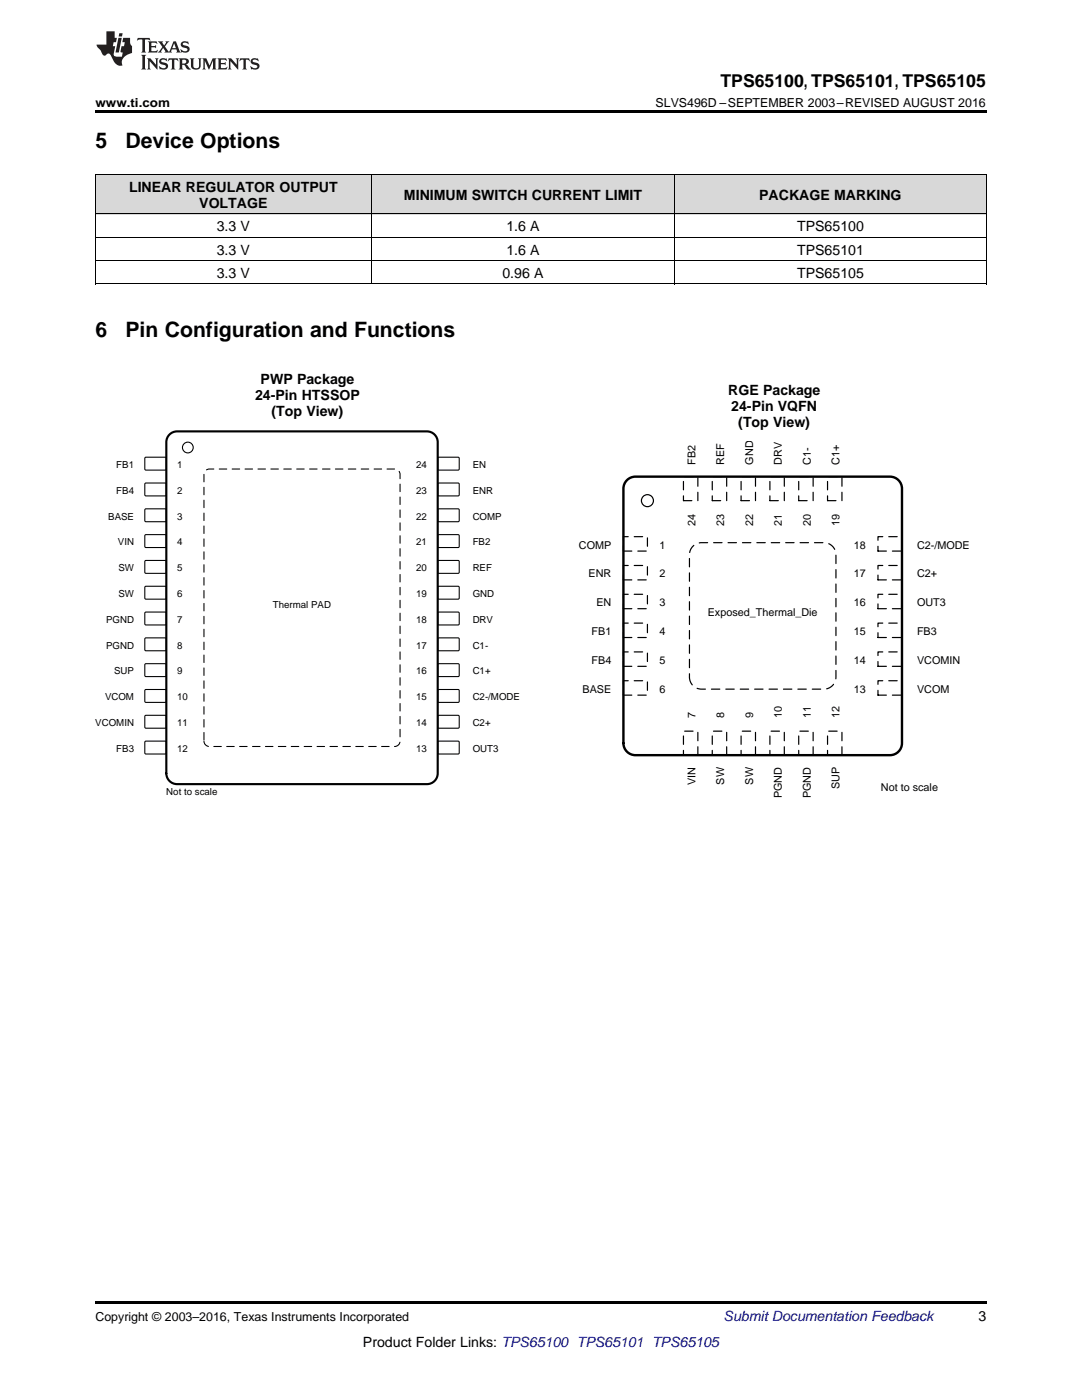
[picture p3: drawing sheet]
<svg xmlns="http://www.w3.org/2000/svg" width="216mm" height="279mm" viewBox="0 0 216 279" stroke-linecap="round" stroke-linejoin="round" font-family="sans-serif">
<g fill="#d8d8d8">
<path d="M19 34.9h55.2v7.9h-55.2z"/>
<path d="M74.2 34.9h60.4v7.9h-60.4z"/>
<path d="M134.6 34.9h62.2v7.9h-62.2z"/>
</g>
<path d="M19 259.7h177.8v.5h-177.8z" fill="#000"/>
<path d="M136.4 95.1h2.9v4.8h-2.9z" fill-rule="evenodd" fill="#fff"/>
<path d="M136.4 95.1h2.9v4.8h-2.9z" fill="none" stroke="#000" stroke-width=".24" stroke-dasharray="1.7 1.2"/>
<path d="M136.4 145.9h2.9v4.8h-2.9z" fill-rule="evenodd" fill="#fff"/>
<path d="M136.4 145.9h2.9v4.8h-2.9z" fill="none" stroke="#000" stroke-width=".24" stroke-dasharray="1.7 1.2"/>
<path d="M124.4 107.1h4.8v2.9h-4.8z" fill-rule="evenodd" fill="#fff"/>
<path d="M124.4 107.1h4.8v2.9h-4.8z" fill="none" stroke="#000" stroke-width=".24" stroke-dasharray="1.7 1.2"/>
<path d="M175.2 107.1h4.8v2.9h-4.8z" fill-rule="evenodd" fill="#fff"/>
<path d="M175.2 107.1h4.8v2.9h-4.8z" fill="none" stroke="#000" stroke-width=".24" stroke-dasharray="1.7 1.2"/>
<path d="M142.1 95.1h2.9v4.8h-2.9z" fill-rule="evenodd" fill="#fff"/>
<path d="M142.1 95.1h2.9v4.8h-2.9z" fill="none" stroke="#000" stroke-width=".24" stroke-dasharray="1.7 1.2"/>
<path d="M142.1 145.9h2.9v4.8h-2.9z" fill-rule="evenodd" fill="#fff"/>
<path d="M142.1 145.9h2.9v4.8h-2.9z" fill="none" stroke="#000" stroke-width=".24" stroke-dasharray="1.7 1.2"/>
<path d="M124.4 112.9h4.8v2.8h-4.8z" fill-rule="evenodd" fill="#fff"/>
<path d="M124.4 112.9h4.8v2.8h-4.8z" fill="none" stroke="#000" stroke-width=".24" stroke-dasharray="1.7 1.2"/>
<path d="M175.2 112.9h4.8v2.8h-4.8z" fill-rule="evenodd" fill="#fff"/>
<path d="M175.2 112.9h4.8v2.8h-4.8z" fill="none" stroke="#000" stroke-width=".24" stroke-dasharray="1.7 1.2"/>
<path d="M147.9 95.1h2.9v4.8h-2.9z" fill-rule="evenodd" fill="#fff"/>
<path d="M147.9 95.1h2.9v4.8h-2.9z" fill="none" stroke="#000" stroke-width=".24" stroke-dasharray="1.7 1.2"/>
<path d="M147.9 145.9h2.9v4.8h-2.9z" fill-rule="evenodd" fill="#fff"/>
<path d="M147.9 145.9h2.9v4.8h-2.9z" fill="none" stroke="#000" stroke-width=".24" stroke-dasharray="1.7 1.2"/>
<path d="M124.4 118.6h4.8v2.9h-4.8z" fill-rule="evenodd" fill="#fff"/>
<path d="M124.4 118.6h4.8v2.9h-4.8z" fill="none" stroke="#000" stroke-width=".24" stroke-dasharray="1.7 1.2"/>
<path d="M175.2 118.6h4.8v2.9h-4.8z" fill-rule="evenodd" fill="#fff"/>
<path d="M175.2 118.6h4.8v2.9h-4.8z" fill="none" stroke="#000" stroke-width=".24" stroke-dasharray="1.7 1.2"/>
<path d="M153.6 95.1h2.9v4.8h-2.9z" fill-rule="evenodd" fill="#fff"/>
<path d="M153.6 95.1h2.9v4.8h-2.9z" fill="none" stroke="#000" stroke-width=".24" stroke-dasharray="1.7 1.2"/>
<path d="M153.6 145.9h2.9v4.8h-2.9z" fill-rule="evenodd" fill="#fff"/>
<path d="M153.6 145.9h2.9v4.8h-2.9z" fill="none" stroke="#000" stroke-width=".24" stroke-dasharray="1.7 1.2"/>
<path d="M124.4 124.4h4.8v2.8h-4.8z" fill-rule="evenodd" fill="#fff"/>
<path d="M124.4 124.4h4.8v2.8h-4.8z" fill="none" stroke="#000" stroke-width=".24" stroke-dasharray="1.7 1.2"/>
<path d="M175.2 124.4h4.8v2.8h-4.8z" fill-rule="evenodd" fill="#fff"/>
<path d="M175.2 124.4h4.8v2.8h-4.8z" fill="none" stroke="#000" stroke-width=".24" stroke-dasharray="1.7 1.2"/>
<path d="M159.4 95.1h2.9v4.8h-2.9z" fill-rule="evenodd" fill="#fff"/>
<path d="M159.4 95.1h2.9v4.8h-2.9z" fill="none" stroke="#000" stroke-width=".24" stroke-dasharray="1.7 1.2"/>
<path d="M159.4 145.9h2.9v4.8h-2.9z" fill-rule="evenodd" fill="#fff"/>
<path d="M159.4 145.9h2.9v4.8h-2.9z" fill="none" stroke="#000" stroke-width=".24" stroke-dasharray="1.7 1.2"/>
<path d="M124.4 130.1h4.8v2.9h-4.8z" fill-rule="evenodd" fill="#fff"/>
<path d="M124.4 130.1h4.8v2.9h-4.8z" fill="none" stroke="#000" stroke-width=".24" stroke-dasharray="1.7 1.2"/>
<path d="M175.2 130.1h4.8v2.9h-4.8z" fill-rule="evenodd" fill="#fff"/>
<path d="M175.2 130.1h4.8v2.9h-4.8z" fill="none" stroke="#000" stroke-width=".24" stroke-dasharray="1.7 1.2"/>
<path d="M165.1 95.1h2.9v4.8h-2.9z" fill-rule="evenodd" fill="#fff"/>
<path d="M165.1 95.1h2.9v4.8h-2.9z" fill="none" stroke="#000" stroke-width=".24" stroke-dasharray="1.7 1.2"/>
<path d="M165.1 145.9h2.9v4.8h-2.9z" fill-rule="evenodd" fill="#fff"/>
<path d="M165.1 145.9h2.9v4.8h-2.9z" fill="none" stroke="#000" stroke-width=".24" stroke-dasharray="1.7 1.2"/>
<path d="M124.4 135.9h4.8v2.8h-4.8z" fill-rule="evenodd" fill="#fff"/>
<path d="M124.4 135.9h4.8v2.8h-4.8z" fill="none" stroke="#000" stroke-width=".24" stroke-dasharray="1.7 1.2"/>
<path d="M175.2 135.9h4.8v2.8h-4.8z" fill-rule="evenodd" fill="#fff"/>
<path d="M175.2 135.9h4.8v2.8h-4.8z" fill="none" stroke="#000" stroke-width=".24" stroke-dasharray="1.7 1.2"/>
<circle cx="129.2" cy="99.9" r="1.2" fill="none" stroke="#000" stroke-width=".24"/>
<path d="M124.9 96a2.39 2.39 0 0 1 1.9-.9h50.8a2.4 2.4 0 0 1 2.4 2.4v50.8a2.4 2.4 0 0 1-2.4 2.4h-50.8a2.4 2.4 0 0 1-2.4-2.4v-50.8l.1-.5z" fill="none" stroke="#000" stroke-width=".48"/>
<path d="M138.1 109.2a2.39 2.39 0 0 1 1.9-.9h24.4a2.4 2.4 0 0 1 2.4 2.4v24.4a2.4 2.4 0 0 1-2.4 2.4h-24.4a2.4 2.4 0 0 1-2.4-2.4v-24.4v-.6z" fill-rule="evenodd" fill="#fff"/>
<path d="M138.1 109.2a2.39 2.39 0 0 1 1.9-.9h24.4a2.4 2.4 0 0 1 2.4 2.4v24.4a2.4 2.4 0 0 1-2.4 2.4h-24.4a2.4 2.4 0 0 1-2.4-2.4v-24.4v-.6z" fill="none" stroke="#000" stroke-width=".24" stroke-dasharray="1.7 1.2"/>
<path d="M29 91.3h4.1v2.5h-4.1z" fill-rule="evenodd" fill="#fff"/>
<path d="M29 91.3h4.1v2.5h-4.1z" fill="none" stroke="#000" stroke-width=".21"/>
<path d="M87.4 91.3h4.2v2.5h-4.2z" fill-rule="evenodd" fill="#fff"/>
<path d="M87.4 91.3h4.2v2.5h-4.2z" fill="none" stroke="#000" stroke-width=".21"/>
<path d="M29 96.5h4.1v2.4h-4.1z" fill-rule="evenodd" fill="#fff"/>
<path d="M29 96.5h4.1v2.4h-4.1z" fill="none" stroke="#000" stroke-width=".21"/>
<path d="M87.4 96.5h4.2v2.4h-4.2z" fill-rule="evenodd" fill="#fff"/>
<path d="M87.4 96.5h4.2v2.4h-4.2z" fill="none" stroke="#000" stroke-width=".21"/>
<path d="M29 101.6h4.1v2.5h-4.1z" fill-rule="evenodd" fill="#fff"/>
<path d="M29 101.6h4.1v2.5h-4.1z" fill="none" stroke="#000" stroke-width=".21"/>
<path d="M87.4 101.6h4.2v2.5h-4.2z" fill-rule="evenodd" fill="#fff"/>
<path d="M87.4 101.6h4.2v2.5h-4.2z" fill="none" stroke="#000" stroke-width=".21"/>
<path d="M29 106.8h4.1v2.4h-4.1z" fill-rule="evenodd" fill="#fff"/>
<path d="M29 106.8h4.1v2.4h-4.1z" fill="none" stroke="#000" stroke-width=".21"/>
<path d="M87.4 106.8h4.2v2.4h-4.2z" fill-rule="evenodd" fill="#fff"/>
<path d="M87.4 106.8h4.2v2.4h-4.2z" fill="none" stroke="#000" stroke-width=".21"/>
<path d="M29 111.9h4.1v2.5h-4.1z" fill-rule="evenodd" fill="#fff"/>
<path d="M29 111.9h4.1v2.5h-4.1z" fill="none" stroke="#000" stroke-width=".21"/>
<path d="M87.4 111.9h4.2v2.5h-4.2z" fill-rule="evenodd" fill="#fff"/>
<path d="M87.4 111.9h4.2v2.5h-4.2z" fill="none" stroke="#000" stroke-width=".21"/>
<path d="M29 117.1h4.1v2.4h-4.1z" fill-rule="evenodd" fill="#fff"/>
<path d="M29 117.1h4.1v2.4h-4.1z" fill="none" stroke="#000" stroke-width=".21"/>
<path d="M87.4 117.1h4.2v2.4h-4.2z" fill-rule="evenodd" fill="#fff"/>
<path d="M87.4 117.1h4.2v2.4h-4.2z" fill="none" stroke="#000" stroke-width=".21"/>
<path d="M29 122.2h4.1v2.5h-4.1z" fill-rule="evenodd" fill="#fff"/>
<path d="M29 122.2h4.1v2.5h-4.1z" fill="none" stroke="#000" stroke-width=".21"/>
<path d="M87.4 122.2h4.2v2.5h-4.2z" fill-rule="evenodd" fill="#fff"/>
<path d="M87.4 122.2h4.2v2.5h-4.2z" fill="none" stroke="#000" stroke-width=".21"/>
<path d="M29 127.4h4.1v2.4h-4.1z" fill-rule="evenodd" fill="#fff"/>
<path d="M29 127.4h4.1v2.4h-4.1z" fill="none" stroke="#000" stroke-width=".21"/>
<path d="M87.4 127.4h4.2v2.4h-4.2z" fill-rule="evenodd" fill="#fff"/>
<path d="M87.4 127.4h4.2v2.4h-4.2z" fill="none" stroke="#000" stroke-width=".21"/>
<path d="M29 132.5h4.1v2.5h-4.1z" fill-rule="evenodd" fill="#fff"/>
<path d="M29 132.5h4.1v2.5h-4.1z" fill="none" stroke="#000" stroke-width=".21"/>
<path d="M87.4 132.5h4.2v2.5h-4.2z" fill-rule="evenodd" fill="#fff"/>
<path d="M87.4 132.5h4.2v2.5h-4.2z" fill="none" stroke="#000" stroke-width=".21"/>
<path d="M29 137.7h4.1v2.4h-4.1z" fill-rule="evenodd" fill="#fff"/>
<path d="M29 137.7h4.1v2.4h-4.1z" fill="none" stroke="#000" stroke-width=".21"/>
<path d="M87.4 137.7h4.2v2.4h-4.2z" fill-rule="evenodd" fill="#fff"/>
<path d="M87.4 137.7h4.2v2.4h-4.2z" fill="none" stroke="#000" stroke-width=".21"/>
<path d="M29 142.8h4.1v2.5h-4.1z" fill-rule="evenodd" fill="#fff"/>
<path d="M29 142.8h4.1v2.5h-4.1z" fill="none" stroke="#000" stroke-width=".21"/>
<path d="M87.4 142.8h4.2v2.5h-4.2z" fill-rule="evenodd" fill="#fff"/>
<path d="M87.4 142.8h4.2v2.5h-4.2z" fill="none" stroke="#000" stroke-width=".21"/>
<path d="M29 148h4.1v2.4h-4.1z" fill-rule="evenodd" fill="#fff"/>
<path d="M29 148h4.1v2.4h-4.1z" fill="none" stroke="#000" stroke-width=".21"/>
<path d="M87.4 148h4.2v2.4h-4.2z" fill-rule="evenodd" fill="#fff"/>
<g fill="none" stroke="#000" stroke-width=".21">
<path d="M87.4 148h4.2v2.4h-4.2z"/>
<circle cx="37.5" cy="89.3" r="1.07"/>
</g>
<path d="M33.8 86.7l1-.5 .5-.1h49.9a2.15 2.15 0 0 1 2.1 2.1v66.1a2.15 2.15 0 0 1-2.1 2.2h-49.9a2.15 2.15 0 0 1-2.1-2.2v-66.1l.1-.5z" fill="none" stroke="#000" stroke-width=".43"/>
<path d="M40.9 94l.5-.3 .4-.1h37a1.07 1.07 0 0 1 1 1.1v53.2a1.07 1.07 0 0 1-1 1.1h-37a1.07 1.07 0 0 1-1.1-1.1v-53.2z" fill-rule="evenodd" fill="#fff"/>
<path d="M40.9 94l.5-.3 .4-.1h37a1.07 1.07 0 0 1 1 1.1v53.2a1.07 1.07 0 0 1-1 1.1h-37a1.07 1.07 0 0 1-1.1-1.1v-53.2z" fill="none" stroke="#000" stroke-width=".21" stroke-dasharray="1.5 1.1"/>
<path d="M19 34.9h177.8M19.1 34.9v21.8M74.1 34.9v21.8M134.6 34.9v21.8M196.8 34.9v21.8M19 56.7h177.8M19 52h177.8M19 47.4h177.8M19 42.7h177.8" fill="none" stroke="#000" stroke-width=".2"/>
<path d="M19 22h177.8v.5h-177.8zM19 56.7h.2zM134.5 56.7h.1zM196.7 56.7h.1z" fill="#000"/>
<g fill="#231f20">
<path d="M27.5 7.6l-.1 .5 .4-.2h.6v.1v2.1l-.2 .4h1l-.3-.4v-2.1l.1-.1h.5l.5 .2-.2-.5zM29.5 8.3l.2 .3v1.5l-.2 .4h1.8l.2-.6a1.04 1.04 0 0 1-1.3 .2v-.7h.6l.3 .2v-.6l-.3 .2h-.6v-.6l.8-.1 .4 .3-.2-.5zM31.5 8.3l.9 1.1-.9 1.1h.8l-.2-.2 .5-.7 .4 .7-.2 .2h1.5l-.1-.2 .1-.4h.9l.1 .4-.2 .2h1l-.3-.3-.7-1.9h-.5l-.9 2-.8-1 .9-1h-.8l.1 .3-.3 .5-.4-.6 .2-.2zM34.7 8.6l.4 1h-.7zM36.3 8.4a.63 .63 0 0 0-.2 .7 .63 .63 0 0 0 .6 .4l.6 .2 .1 .2a.75 .75 0 0 1-.7 .4 .75 .75 0 0 1-.6-.5l.1 .7 .1-.1a1.11 1.11 0 0 0 1.5-.6 1.13 1.13 0 0 0-1.2-.8l-.1-.4a1.04 1.04 0 0 1 1.2 .2l-.2-.5-.1 .1-.5-.2zM28.2 10.9l.2 .4v2.2l-.2 .4h1l-.3-.4v-2.2l.3-.4zM29.3 11.6l.3 .4v1.5l-.3 .4h.8l-.2-.4v-1.3l1.5 1.7v-1.9l.2-.4h-.7l.2 .4v.9l-1.1-1.3zM32 11.8a.62 .62 0 0 0-.2 .7 .62 .62 0 0 0 .6 .4l.6 .1 .1 .3a.76 .76 0 0 1-.7 .3 .76 .76 0 0 1-.6-.4l.1 .7 .1-.1a1.11 1.11 0 0 0 1.5-.6 1.13 1.13 0 0 0-1.2-.8l-.1-.4a1.04 1.04 0 0 1 1.2 .2l-.2-.6-.1 .1-.5-.1zM33.7 11.6l-.2 .6a.61 .61 0 0 1 .8-.3v1.6l-.2 .4h.9l-.2-.4v-1.6a.63 .63 0 0 1 .8 .3l-.2-.6zM35.6 11.6l.3 .4v1.5l-.3 .4h1l-.2-.2v-.8l.5 .2a.76 .76 0 0 0 1.2 .7l-1-1a.58 .58 0 0 0 .6-.5 .58 .58 0 0 0-.5-.6zM36.4 11.9h.1a.45 .45 0 0 1 .5 .1 .45 .45 0 0 1 .1 .5l-.7 .2zM37.9 11.6l.2 .2a2.17 2.17 0 0 0 .3 1.9 .99 .99 0 0 0 1.6-.6v-1.1l.2-.4h-.7l.2 .2a1.92 1.92 0 0 1-.2 1.8 .6 .6 0 0 1-.9-.5v-1.1l.2-.4zM40.4 11.6l.2 .4v1.5l-.2 .4h.7l-.2-.4v-1.4l.8 1.8 .8-1.8v1.4l-.2 .4h.9l-.2-.4v-1.5l.2-.4h-.8l-.6 1.5-.6-1.5zM43.4 11.6l.2 .4v1.5l-.2 .4h1.8l.2-.6a1.04 1.04 0 0 1-1.3 .1v-.6h.5l.4 .2v-.6l-.4 .2h-.5v-.7h.8l.3 .3-.1-.6zM45.5 11.6l.2 .4v1.5l-.2 .4h.7l-.2-.4v-1.3l1.5 1.7v-1.9l.2-.4h-.7l.2 .4v.9l-1.1-1.3zM47.9 11.6l-.1 .6a.61 .61 0 0 1 .8-.3v1.6l-.3 .4h1l-.3-.4 .1-1.6a.63 .63 0 0 1 .7 .3l-.1-.6zM50.2 11.8a.62 .62 0 0 0-.2 .7 .62 .62 0 0 0 .6 .4l.6 .1 .2 .3a.76 .76 0 0 1-.8 .3 .76 .76 0 0 1-.6-.4l.1 .7 .2-.1a1.11 1.11 0 0 0 1.5-.6 1.13 1.13 0 0 0-1.3-.8l-.1-.4a1.04 1.04 0 0 1 1.2 .2l-.1-.6-.2 .1-.5-.1z"/>
<path d="M21.2 6.3v2.6h-1.9l.1 .4 .7 .9a.91 .91 0 0 0 1 .8 .56 .56 0 0 1 .5-.3 .56 .56 0 0 1 .5 .3l.4 .8a1.53 1.53 0 0 0 1.9 1.2 1.54 1.54 0 0 1 1-2.1l.9-.3v-1.4a1.52 1.52 0 0 1-.3-1.6h-1.4l-.2 .8h.5l-.2 .8h-.4l-.2 1v.2l.4 .1-.2 .8a1.93 1.93 0 0 1-1.6-.3l.3-1.8h-.5l.2-.8h.4l.2-.8h-.4v-1.3zM23.6 7.6l-.6 2.9h.7l.6-2.9zM23.8 6.6l-.1 .7h.6l.2-.7z"/>
</g>
<g font-size="4.2">
<text x="19" y="29.6">5</text>
<text x="25" y="29.6">Device Options</text>
<text x="19" y="67.2">6</text>
<text x="25" y="67.2">Pin Configuration and Functions</text>
</g>
<text font-size="3.5" x="143.8" y="17.3">TPS65100, TPS65101, TPS65105</text>
<g font-size="2.8">
<text x="25.8" y="38.3">LINEAR REGULATOR OUTPUT</text>
<text x="39.8" y="41.5">VOLTAGE</text>
<text x="80.6" y="39.9">MINIMUM SWITCH CURRENT LIMIT</text>
<text x="151.5" y="39.9">PACKAGE MARKING</text>
<text x="43.3" y="46.1">3.3 V</text>
<text x="101" y="46.1">1.6 A</text>
<text x="159.1" y="46.1">TPS65100</text>
<text x="43.3" y="50.8">3.3 V</text>
<text x="101" y="50.8">1.6 A</text>
<text x="159.1" y="50.8">TPS65101</text>
<text x="43.3" y="55.5">3.3 V</text>
<text x="100.3" y="55.5">0.96 A</text>
<text x="159.1" y="55.5">TPS65105</text>
<text x="52" y="76.7">PWP Package</text>
<text x="50.9" y="79.9">24-Pin HTSSOP</text>
<text x="54.2" y="83">(Top View)</text>
<text x="145.3" y="78.8">RGE Package</text>
<text x="145.9" y="82">24-Pin VQFN</text>
<text x="147.3" y="85.2">(Top View)</text>
<text x="195.3" y="263.6">3</text>
<text x="72.4" y="268.9">Product Folder Links: TPS65100 TPS65101 TPS65105</text>
</g>
<text font-size="2.8" fill="#0000c8" x="144.4" y="263.6">Submit Documentation Feedback</text>
<g font-size="2.5">
<text x="19" y="21.4">www.ti.com</text>
<text x="130.8" y="21.4">SLVS496D –SEPTEMBER 2003–REVISED AUGUST 2016</text>
<text x="19" y="263.6">Copyright © 2003–2016, Texas Instruments Incorporated</text>
</g>
<g font-size="2.2">
<text x="138.8" y="92.7" transform="rotate(-90 138.8 92.7)">FB2</text>
<text x="144.5" y="92.7" transform="rotate(-90 144.5 92.7)">REF</text>
<text x="150.3" y="92.7" transform="rotate(-90 150.3 92.7)">GND</text>
<text x="156" y="92.7" transform="rotate(-90 156 92.7)">DRV</text>
<text x="161.8" y="92.7" transform="rotate(-90 161.8 92.7)">C1-</text>
<text x="167.5" y="92.7" transform="rotate(-90 167.5 92.7)">C1+</text>
<text x="138.8" y="105" transform="rotate(-90 138.8 105)">24</text>
<text x="144.5" y="105" transform="rotate(-90 144.5 105)">23</text>
<text x="150.3" y="105" transform="rotate(-90 150.3 105)">22</text>
<text x="156" y="105" transform="rotate(-90 156 105)">21</text>
<text x="161.8" y="105" transform="rotate(-90 161.8 105)">20</text>
<text x="167.5" y="105" transform="rotate(-90 167.5 105)">19</text>
<text x="115.5" y="109.5">COMP</text>
<text x="131.6" y="109.5">1</text>
<text x="170.4" y="109.5">18</text>
<text x="183" y="109.5">C2-/MODE</text>
<text x="117.4" y="115.3">ENR</text>
<text x="131.6" y="115.3">2</text>
<text x="170.4" y="115.3">17</text>
<text x="183" y="115.3">C2+</text>
<text x="119" y="121">EN</text>
<text x="131.6" y="121">3</text>
<text x="141.2" y="122.9">Exposed_Thermal_Die</text>
<text x="170.4" y="121">16</text>
<text x="183" y="121">OUT3</text>
<text x="118" y="126.8">FB1</text>
<text x="131.6" y="126.8">4</text>
<text x="170.4" y="126.8">15</text>
<text x="183" y="126.8">FB3</text>
<text x="118" y="132.5">FB4</text>
<text x="131.6" y="132.5">5</text>
<text x="170.4" y="132.5">14</text>
<text x="183" y="132.5">VCOMIN</text>
<text x="116.2" y="138.3">BASE</text>
<text x="131.6" y="138.3">6</text>
<text x="138.8" y="143.3" transform="rotate(-90 138.8 143.3)">7</text>
<text x="144.5" y="143.3" transform="rotate(-90 144.5 143.3)">8</text>
<text x="150.3" y="143.3" transform="rotate(-90 150.3 143.3)">9</text>
<text x="156" y="143.3" transform="rotate(-90 156 143.3)">10</text>
<text x="161.8" y="143.3" transform="rotate(-90 161.8 143.3)">11</text>
<text x="167.5" y="143.3" transform="rotate(-90 167.5 143.3)">12</text>
<text x="170.4" y="138.3">13</text>
<text x="183" y="138.3">VCOM</text>
<text x="138.8" y="156.7" transform="rotate(-90 138.8 156.7)">VIN</text>
<text x="144.5" y="156.6" transform="rotate(-90 144.5 156.6)">SW</text>
<text x="150.3" y="156.6" transform="rotate(-90 150.3 156.6)">SW</text>
<text x="156" y="159.3" transform="rotate(-90 156 159.3)">PGND</text>
<text x="161.8" y="159.3" transform="rotate(-90 161.8 159.3)">PGND</text>
<text x="167.5" y="157.5" transform="rotate(-90 167.5 157.5)">SUP</text>
<text x="175.8" y="157.9">Not to scale</text>
</g>
<g font-size="1.9">
<text x="23.2" y="93.4">FB1</text>
<text x="35.3" y="93.4">1</text>
<text x="83" y="93.4">24</text>
<text x="94.3" y="93.4">EN</text>
<text x="23.2" y="98.5">FB4</text>
<text x="35.3" y="98.5">2</text>
<text x="83" y="98.5">23</text>
<text x="94.3" y="98.5">ENR</text>
<text x="21.6" y="103.7">BASE</text>
<text x="35.3" y="103.7">3</text>
<text x="83" y="103.7">22</text>
<text x="94.3" y="103.7">COMP</text>
<text x="23.5" y="108.8">VIN</text>
<text x="23.6" y="114">SW</text>
<text x="35.3" y="108.8">4</text>
<text x="35.3" y="114">5</text>
<text x="83" y="108.8">21</text>
<text x="83" y="114">20</text>
<text x="94.3" y="108.8">FB2</text>
<text x="94.3" y="114">REF</text>
<text x="23.6" y="119.1">SW</text>
<text x="35.3" y="119.1">6</text>
<text x="83" y="119.1">19</text>
<text x="94.3" y="119.1">GND</text>
<text x="21.2" y="124.3">PGND</text>
<text x="35.3" y="124.3">7</text>
<text x="54.5" y="121.3">Thermal PAD</text>
<text x="83" y="124.3">18</text>
<text x="94.3" y="124.3">DRV</text>
<text x="21.2" y="129.4">PGND</text>
<text x="35.3" y="129.4">8</text>
<text x="83" y="129.4">17</text>
<text x="94.3" y="129.4">C1-</text>
<text x="22.8" y="134.6">SUP</text>
<text x="35.3" y="134.6">9</text>
<text x="83" y="134.6">16</text>
<text x="94.3" y="134.6">C1+</text>
<text x="21" y="139.7">VCOM</text>
<text x="35.3" y="139.7">10</text>
<text x="83" y="139.7">15</text>
<text x="94.3" y="139.7">C2-/MODE</text>
<text x="19" y="144.9">VCOMIN</text>
<text x="35.3" y="144.9">11</text>
<text x="83" y="144.9">14</text>
<text x="94.3" y="144.9">C2+</text>
<text x="23.2" y="150.1">FB3</text>
<text x="35.3" y="150.1">12</text>
<text x="83" y="150.1">13</text>
<text x="94.3" y="150.1">OUT3</text>
<text x="33.2" y="158.6">Not to scale</text>
</g>
</svg>
